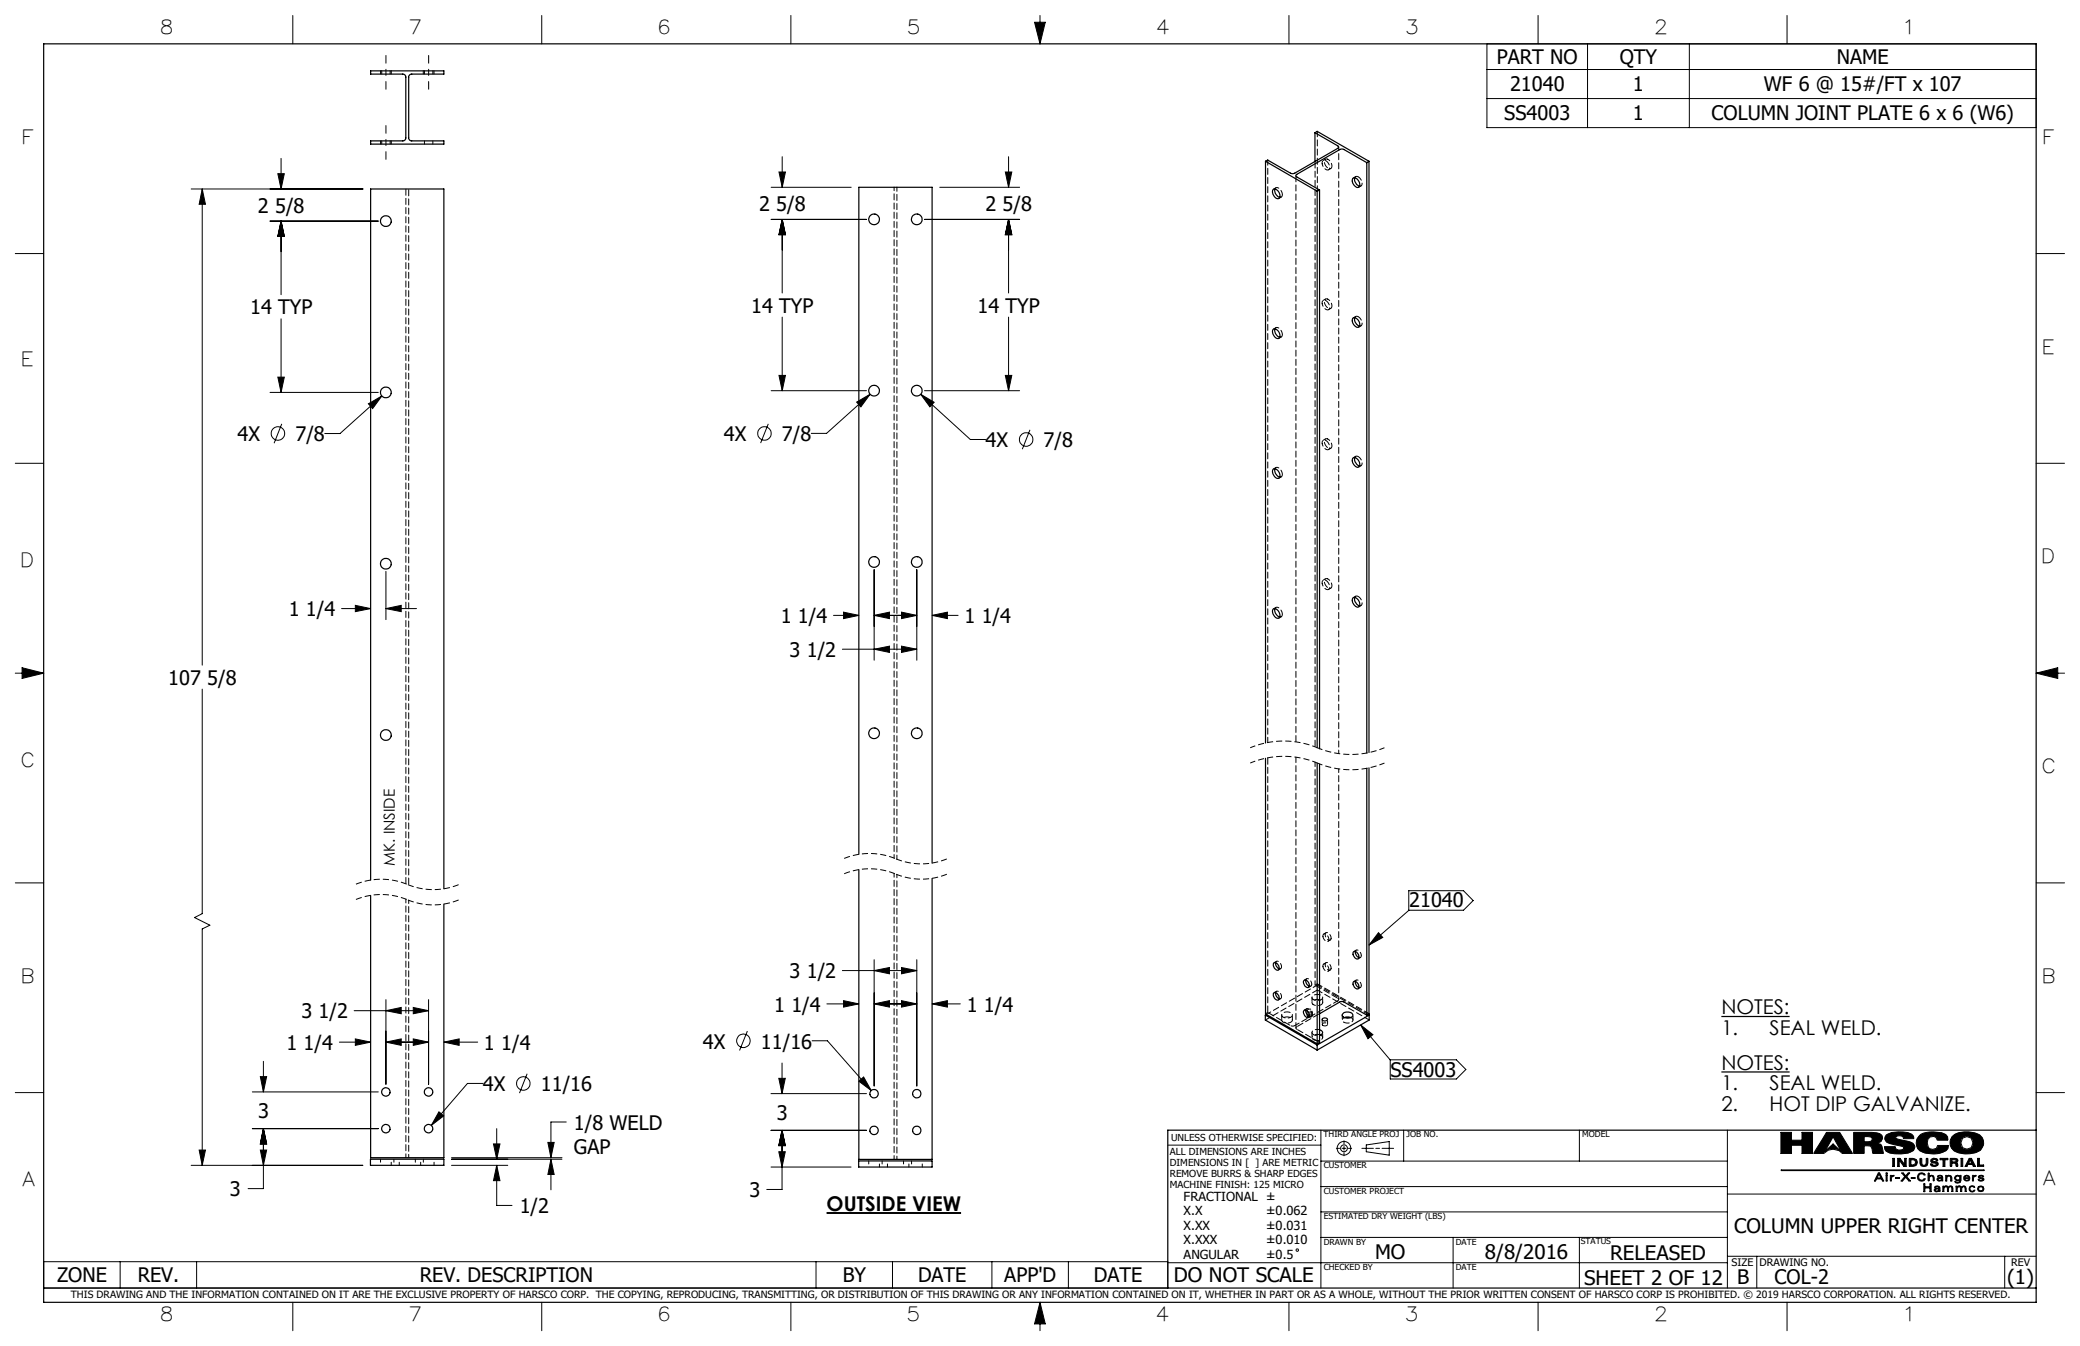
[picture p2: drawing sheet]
<svg xmlns="http://www.w3.org/2000/svg" width="432mm" height="279mm" viewBox="0 0 432 279" stroke-linecap="round" stroke-linejoin="round" font-family="sans-serif">
<g fill="none" stroke="#000" stroke-width=".21">
<path d="M60.8 3.2v5.9M112.5 3.2v5.9M164.2 3.2v5.9M214.8 4.6h2.2l-1.1 4.5zM215.9 3.2v5.9M267.6 3.2v5.9M308.7 9.1h114v17.4h-114zM308.7 14.4h114M319.3 3.2v5.9M329.6 9.1v17.4M350.7 9.1v17.4M371 3.2v5.9"/>
<path d="M39.7 39.2h35.7M42 39.2v98.9M42 39.2l.7 3.2h-1.4zM57.7 36.1h1.3l-.7 3.1zM58.3 32.9v6.3M160.1 38.9h16.6M161.7 35.7h1.4l-.7 3.2zM162.4 32.5v6.4M195.1 38.9h16.6M208.7 35.7h1.3l-.6 3.2zM209.4 32.5v6.4M308.7 20.5h114"/>
<path d="M3.2 52.6h5.9M56.1 45.9h22.4M58.3 45.9l.7 3.2h-1.3zM58.3 45.9v15.3M160.1 45.5h19.8M162.4 45.5l.7 3.2h-1.4zM162.4 45.5v15.3M191.9 45.5h19.8M209.4 45.5v15.3M209.4 45.5l.6 3.2h-1.3zM422.7 52.6h5.9M57.7 78.3h1.3l-.7 3.2z"/>
<path d="M58.3 66.2v15.3M161.7 77.9h1.4l-.7 3.2zM162.4 65.8v15.3M208.7 77.9h1.3l-.6 3.2zM209.4 65.8v15.3M3.2 96.2h5.9M56.1 81.5h22.4M58.5 88l-1.6 4M76.5 83.8l2.8-1.6-1.9 2.6zM79.3 82.2l-8.7 7.8h-3.2M159.5 88l-1.6 4M160.1 81.1h19.8"/>
<path d="M177.8 83.5l2.8-1.7-1.9 2.7zM180.6 81.8l-9 8.2h-3.2M191.1 81.8l2.8 1.7-.9 1zM191.1 81.8l10.3 9.4h3.2M191.9 81.1h19.8M213.8 89.2l-1.6 4M422.7 96.2h5.9M80.1 118.6v10M181.5 118.3v18.8M190.3 118.3v18.8M3.2 139.7h5.9M4.6 138.6l4.5 1.1-4.5 1.1z"/>
<path d="M70.9 126.3h6M73.8 125.7l3.1 .6-3.1 .7zM80.1 126.3l3.2-.6v1.3zM80.1 126.3h6.4M173 127.7h5.3M174.9 134.8h15.4M175.1 127.1l3.2 .6-3.2 .7zM181.5 127.7l3.1-.6v1.3zM181.5 134.8l3.1-.7v1.3zM181.5 127.7h8.8M187.1 127.1l3.2 .6-3.2 .7zM187.1 134.1l3.2 .7-3.2 .6z"/>
<path d="M193.5 127.7h5.4M193.5 127.7l3.2-.6v1.3zM422.7 139.7h5.9M422.7 139.7l4.5-1.1v2.2zM42 143.1v46.6l-1.6 .8 3.2 1.6-1.6 .7v49.1M3.2 183.3h5.9M181.5 199.2v26.2M190.3 199.2v26.2M286.2 193.6l.9 1-2.9 1.6zM292.5 184.9h11.3l2 2-2 2h-11.3zM292.5 189l-8.3 7.2M422.7 183.3h5.9"/>
<path d="M70.4 216.3h6.5M73.5 209.8h15.5M73.8 215.7l3.1 .6-3.1 .7zM80.1 216.3l3.2-.6v1.3zM80.1 209.8l3.2-.7v1.3zM80.1 216.3h8.9M80.1 207.5v17.6M85.8 215.7l3.2 .6-3.2 .7zM85.8 209.1l3.2 .7-3.2 .6zM89 207.5v17.6M92.1 216.3l3.2-.6v1.3zM92.1 216.3h7.1"/>
<path d="M155.2 214l-1.7 4.1M168.6 216h3.2l9.1 10.4M171.7 208.4h6.6M174.9 201.5h15.4M175.1 207.7l3.2 .7-3.2 .7zM181.5 208.4l3.1-.7v1.4zM181.5 201.5l3.1-.7v1.3zM181.5 208.4h8.8M187.1 207.7l3.2 .7-3.2 .7zM187.1 200.8l3.2 .7-3.2 .6zM193.5 208.4h5.9M193.5 208.4l3.2-.7v1.4z"/>
<path d="M282.5 212.8l2.5 2-1 .8zM282.5 212.8l6.1 7.2M288.6 220h13.7l2 2-2 2h-13.7zM3.2 226.8h5.9M41.3 238.7h1.4l-.7 3.2zM52.4 226.7h26.1M52.4 234.3h26.1M54 223.5h1.4l-.7 3.2zM54 238.7h1.4l-.7 3.2zM54.7 220.3v6.4M54.7 234.3v12.4h-3.2M54.7 234.3l.7 3.2h-1.4z"/>
<path d="M91.1 230.8l1 .8-2.6 2zM100.2 224.9h-3.2l-7.5 8.7M102.4 237.5h1.4l-.7 3.1zM103.1 234.3v6.3M109.4 222.9l-1.6 4M113.7 237.1h1.3l-.6 3.2zM117.5 232.9h-3.1v7.4M160.1 227h19.8M160.1 234.6h19.8M161.7 223.8h1.3l-.7 3.2zM161.7 239.1h1.3l-.7 3.2zM162.3 220.7v6.3"/>
<path d="M162.3 234.6v12.3h-3.1M162.3 234.6l.7 3.2h-1.3zM178.3 224.4l1-.8 1.6 2.8zM242.4 237.7h31.8M274.2 234.6v32.8M277.4 238.4h.7M278.6 238.4h.8M279 236.8v.7M279 238v.8M279 239.3v.6M279.9 238.4h.7M282.7 238.4h2.4"/>
<path d="M283.6 237.7l4.8-.7v2.8l-4.8-.7zM285.6 238.4h.8M286.9 238.4h2.4M291.4 234.6v6.4M327.9 234.6v6.4M358.6 234.6v32.8M369.7 235.1h2.2v1.6h2.2v-1.6h2.2v4.3h-2.2v-1.7h-2.2v1.7h-2.2zM379.2 235.1h2.7l2.7 4.3h-2.2a2.5 2.5 0 0 0-3.8 0h-2.1zM380.5 236l1.7 3-1.7-1.5-1.7 1.5zM384.8 235.1h3.7l1.7 .2 .5 .4 .1 .6-.3 .7-.8 .3 .7 .2 .3 .4 .3 1.5h-2.2l-.2-1-.3-.5-.6-.1h-.7v1.6h-2.2zM387 235.9l1.4 .1a.51 .51 0 0 1 0 .9l-1.4 .1zM389.7 237.3h.1"/>
<path d="M391.6 235.6a6.4 6.4 0 0 1 5.3-.2l.3 .4 .1 .6h-2.1l-.1-.4a1.07 1.07 0 0 0-1.5 .1v.1a3 3 0 0 0 1.9 .6l1.6 .5 .4 .7-.3 .8a7.4 7.4 0 0 1-4.9 .6l-.8-.5-.3-.9h2.3v.4a1.01 1.01 0 0 0 1.7-.2l-.4-.3-3.1-.8-.4-.7zM398.5 235.7a5.3 5.3 0 0 1 5.5-.2l.3 .5 .1 .7h-2.2l-.3-.6-.5-.2-.7 .1-.5 .5-.1 .7 .2 1 .4 .3 .5 .1 .8-.2 .2-.6h2.3l-.1 .6a3.9 3.9 0 0 1-2.8 1.1 4.2 4.2 0 0 1-3.5-1.1 2.19 2.19 0 0 1 .4-2.7zM405.2 235.9a5.4 5.4 0 0 1 5.8-.4 2.09 2.09 0 0 1 .8 2.2l-.7 1.1a5.9 5.9 0 0 1-5.4 .1 2.08 2.08 0 0 1-.5-3zM407.4 236.3l.9-.4 .9 .4 .4 .9-.4 1-.9 .3-.9-.3-.3-1zM422.7 226.8h5.9M39.7 241.9h35.6M93.7 241.9h11.7M93.7 240.6h23M93.7 240.3h23M103.1 241.9l.7 3.2h-1.4zM103.1 241.9v8.3h3.2M114.4 240.6v6.4"/>
<path d="M114.4 240.6l.6 3.2h-1.3zM160.1 242.3h16.6M274.2 256.9h84.4M274.2 251.6h84.4M274.2 246.3h84.4M274.2 241h84.4M301.7 256.9v10.5M327.9 256.9v10.5M358.6 247.9h64.1M369.8 242.9h42.1v.1h-42.1zM389.9 243.5h.3l.9 1.6h-.3l-.2-.4h-1l-.2 .4h-.3zM390.1 243.7l.4 .8h-.8z"/>
<path d="M391.5 244h.3v1.1h-.3zM391.5 243.5h.3v.2h-.3zM392.4 244h.2v.2l.2-.2h.4v.2l-.5 .1-.1 .8h-.2zM392.6 244.2h.1M392.9 240.5h.4v1.6h-.4zM393.6 244.4h.7v.2h-.7zM393.9 240.5h.5l1 1.2v-1.2h.3v1.6h-.5l-.9-1.3v1.3h-.4zM394.3 240.8h.1M394.8 243.5h.3l.5 .6 .5-.6h.4l-.7 .7 .8 .9h-.3l-.7-.7-.6 .7h-.3l.7-.9zM396.3 240.5a1.61 1.61 0 0 1 1.7 .5v.3l-.1 .5-.8 .3h-.8zM396.7 240.7a.62 .62 0 0 1 .8 .2 .62 .62 0 0 1 0 .7l-.8 .2zM396.8 244.4h.7v.2h-.7z"/>
<path d="M398.3 243.7a.87 .87 0 0 1 1.4 .2l-1-.2-.3 .2-.1 .4 .2 .5 .5 .2 .4-.3h.3l-.3 .4-.4 .1-.5-.1-.4-.3-.1-.5zM398.6 240.5h.4v1l.1 .3 .3 .1 .3-.1 .2-.4v-.9h.3v.9l-.2 .5a.93 .93 0 0 1-1.4-.4zM399.4 245.7h.2v.6h1v-.6h.3v1.7h-.3v-.8h-1v.8h-.2zM400.3 243.5h.2v.7l.5-.3a.79 .79 0 0 1 .4 1.2h-.1a.87 .87 0 0 0-.3-1 .85 .85 0 0 0-.5 1h-.2zM400.5 244.2h.1M400.9 240.7l.5-.3 .7 .1 .2 .4h-.4l-.1-.2h-.3l-.3 .2 .2 .2 .8 .2 .2 .4-.1 .2-.6 .2-.7-.1-.2-.4h.3l.4 .3 .5-.1v-.2l-1-.3-.2-.2zM401.7 246.3a.67 .67 0 0 1 1 .3v.7h-.2v-.1l-.7 .2-.2-.2v-.3l.1-.2 .8-.1-.1-.2-.3-.1-.5 .2zM402.4 244.7l.7-.1-.1 .3-.2 .1h-.3zM402.5 246.8h.1M402.5 246.8l-.8 .2 .2 .2h.3l.2-.1 .1-.3M402.5 247.2h.1M402.8 240.5h1.6v.2h-.6v1.4h-.4v-1.4h-.6z"/>
<path d="M403.1 244.6h.1M403.1 244.4l-.1-.2-.3-.1-.5 .2v-.2l.6-.2 .4 .2 .1 1h-.2v-.1M403.1 244.4l-.8 .1-.2 .3 .3 .3 .3 .1 .4-.2M403.1 244.4h.1M403.1 245h.1M403.5 246.4v-.2h-.2v1.1h.2l.1-.8 .4-.2 .3 .4v.6h.2l.1-.8 .3-.2 .3 .4v.6h.2l-.1-1-.5-.1-.3 .3M403.5 246.4l.5-.3 .4 .4M403.5 246.4h.1M403.9 244h.2v.2l.4-.3 .5 .2 .2 .4v.6h-.2l-.2-.9-.2-.1-.3 .1-.2 .9h-.2zM404.1 244.2h.1M404.4 246.5h.1M404.8 240.5a1.96 1.96 0 0 1 1.6 .2l-.1 .5-.3 .1 .4 .2 .1 .6h-.4a.61 .61 0 0 0-.7-.7h-.2v.7h-.4z"/>
<path d="M405.2 240.7l.8 .1v.3l-.8 .1zM405.9 244.1l.5-.2 .5 .3v-.2h.2v1l-.2 .5-.5 .1-.5-.1-.1-.3 .8 .2 .2-.1 .1-.4-.5 .2-.5-.2-.2-.4zM406 241.3h.1M406.1 244.2l.3-.1 .4 .1 .1 .3-.1 .3-.4 .2-.3-.2-.1-.3zM406.3 246.4v-.2h-.3l.1 1.1h.2l.1-.8 .3-.2 .3 .4v.6h.2l.1-.8 .4-.2 .3 .4v.6h.2l-.2-1-.4-.1-.4 .3M406.3 246.4l.4-.3 .5 .4M406.3 246.4h.1M407.1 240.5h.4v1.6h-.4zM407.2 246.5h.1M407.9 244.1l.4-.2 .5 .2 .1 .5h-1.1l.2 .3 .3 .1 .6-.2-.1 .2-.7 .1-.4-.2v-.6zM408 244.2l.3-.1 .4 .4h-.8zM408.8 240.5h.5l.8 1.6h-.5l-.1-.4h-1l-.2 .4h-.3z"/>
<path d="M408.9 246.3l.5-.2 .4 .1 .2 .3-.8-.2-.2 .2-.1 .3 .2 .4 .3 .1 .6-.2-.2 .2-.7 .1-.3-.3zM409 240.8l.3 .7h-.6zM409.5 244h.2v.2l.5-.2v.2l-.4 .1-.1 .8h-.2zM409.7 244.2h.1M410.5 240.5h.4v1.3h.9v.3h-1.3zM410.7 246.3l.5-.1 .5 .1 .2 .5-.2 .4-.5 .2-.5-.2-.2-.4zM410.7 244.2a.74 .74 0 0 1 1.1-.1v.2l-.5-.2-.4 .2 .7 .2 .3 .3a.76 .76 0 0 1-1.1 .3l-.2-.3 .8 .2 .2-.2a.87 .87 0 0 1-.9-.6zM410.8 246.5l.4-.2 .4 .2 .1 .3-.1 .3-.4 .1-.4-.1-.1-.3zM9.1 261.9h233.3v5.5h-233.3zM24.9 261.9v5.5M40.8 261.9v5.5M60.8 270.3v5.9"/>
<path d="M112.5 270.3v5.9M164.2 270.3v5.9M169.4 261.9v5.5M185.3 261.9v5.5M205.9 261.9v5.5M215.9 270.3v5.9M215.9 270.3l1.1 4.5h-2.2zM221.8 261.9v5.5M242.4 262.1h116.2M267.6 270.3v5.9M319.3 270.3v5.9M358.6 260.8h64.1"/>
<path d="M364.7 260.8v6.6M371 270.3v5.9M416.2 260.8v6.6"/>
<circle cx="57.7" cy="90" r="1.4"/>
<circle cx="158.7" cy="90" r="1.4"/>
<circle cx="213" cy="91.2" r="1.4"/>
<circle cx="154.3" cy="216" r="1.41"/>
<circle cx="108.6" cy="224.9" r="1.4"/>
<circle cx="279" cy="238.4" r=".71"/>
<circle cx="279" cy="238.4" r="1.41"/>
<circle cx="269.3" cy="259.5" r=".25"/>
</g>
<g fill="none" stroke="#000" stroke-width=".25">
<path d="M9.1 9.1h413.6v261.2h-413.6zM76.9 14.7h15.2v.7h-6.6a.6 .6 0 0 0-.7 .6v12.6a.6 .6 0 0 0 .7 .6h6.6v.7h-15.2v-.7h6.7a.6 .6 0 0 0 .6-.6v-12.6a.6 .6 0 0 0-.6-.6h-6.7zM262.7 33.5l10.7 6.2M262.7 33.5v120.7M264.3 39.3a1.25 1.25 0 0 1 1.3 1.8 .98 .98 0 0 1-1.4-.9v-.5zM264.7 39.2v.1a1.51 1.51 0 0 0 1 1.7M273 27.6l4.7 2.7a.29 .29 0 0 1 .2 .2 .29 .29 0 0 1-.2 .3l-9.2 5.3-.6-.2-4.7-2.7-.5 .3M273 27.6l.4-.3 10.8 6.2M273 27.6v5.9M273.4 39.7v115.5M273.9 39.4l-.5 .3M273.9 39.4v116"/>
<path d="M280.8 37a1.14 1.14 0 0 1 1.5 1.3 .54 .54 0 0 1-.4 .6 .54 .54 0 0 1-.6-.3 1.48 1.48 0 0 1-.5-1.6zM281.2 36.9a1.64 1.64 0 0 0 1 1.8M283.7 33.8l-4.8-2.8h-.7l-9 5.2a.29 .29 0 0 0-.2 .3 .29 .29 0 0 0 .2 .2l4.7 2.7M283.7 33.8v122.5M284.2 33.5l-.5 .3M284.2 33.5v122.7M264.3 68.4a1.25 1.25 0 0 1 1.3 1.7 .98 .98 0 0 1-1.4-.8v-.6zM264.7 68.3a1.51 1.51 0 0 0 1 1.7M280.8 66.1a1.08 1.08 0 0 1 1.5 1 .56 .56 0 0 1-.3 .8 .56 .56 0 0 1-.7-.2 1.48 1.48 0 0 1-.5-1.6zM281.2 65.9v.1a1.57 1.57 0 0 0 1 1.7M264.3 97.4a1.25 1.25 0 0 1 1.3 1.8 .98 .98 0 0 1-1.4-.9v-.5zM264.7 97.3v.1a1.58 1.58 0 0 0 1 1.7"/>
<path d="M280.9 95a1.25 1.25 0 0 1 1.1 1.9 1.3 1.3 0 0 1-1.1-1.9zM281.2 95a1.57 1.57 0 0 0 1 1.7M264.3 126.4a1.25 1.25 0 0 1 1.3 1.8 .98 .98 0 0 1-1.4-.9v-.5zM264.7 126.3v.1a1.58 1.58 0 0 0 1 1.7M280.9 124.1a1.25 1.25 0 0 1 1.1 1.9 1.3 1.3 0 0 1-1.1-1.9zM281.2 124a1.57 1.57 0 0 0 1 1.8M262.7 157.4v53.1l10.7 6.2M273.4 158.4v58.3M273.9 158.6v57.8l-.5 .3M283.7 159.5v51.2M284.2 159.4v51.1l-.5 .2M178.3 177.3v-138.4h15.2v140.3"/>
<path d="M76.9 182.7v-143.5h15.2v145.3M76.9 185.9v54.4h15.2v-52.6M178.3 180.5v60.2h15.2v-58.3M264.5 199.8a1.01 1.01 0 0 1 .9 1.6 1.03 1.03 0 0 1-.9-1.6zM264.8 199.8v.1a1.47 1.47 0 0 0 .7 1.2M280.9 197.7a.88 .88 0 0 1 1 .1 .88 .88 0 0 1 .2 1 .54 .54 0 0 1-.6 .3 .54 .54 0 0 1-.4-.6l-.2-.4zM281.4 197.5l-.1 .2a1.31 1.31 0 0 0 .8 1.1M262.7 210.7v1l10.7 6.3M262.7 210.7l10.7 6.2M262.9 210.6l-.2 .1M264.4 206.2a.82 .82 0 0 1 1.1 .8 .46 .46 0 0 1-.3 .6 .46 .46 0 0 1-.5-.3 1 1 0 0 1-.3-1.1zM264.8 206.1a1.34 1.34 0 0 0 .7 1.2"/>
<path d="M270.8 203.5a.97 .97 0 0 1 .8 1.5 .99 .99 0 0 1-.8-1.5zM270.8 209.7a1.01 1.01 0 0 1 .8 1.5 1.03 1.03 0 0 1-.8-1.5zM271.1 203.4v.1a1.2 1.2 0 0 0 .7 1.2M271.1 209.7a1.2 1.2 0 0 0 .7 1.2M273.4 216.9v1.1M273.9 210.4l4.2-2.4 .6-.1 5 2.8M273.9 213.7a.58 .58 0 0 1 .7 .6 .58 .58 0 0 1-.7 .6M273.9 214.8h.2M274.5 211.5a.55 .55 0 0 1 .6-.2 .55 .55 0 0 1 .4 .5 .55 .55 0 0 1-.6 .2 .55 .55 0 0 1-.4-.5zM279 210.2l.3-.1a1.05 1.05 0 0 1 1.5 .8 1.4 1.4 0 0 1-2.2-.2zM279.1 211.2l.4-.1 .9 .1M281 203.8a.93 .93 0 0 1 .9 .4 .93 .93 0 0 1 0 1.1 1.14 1.14 0 0 1-.9-1.5z"/>
<path d="M281.4 203.7l.2 .9 .5 .4M284 210.6l.2 .1M284.2 210.7v1l-10.8 6.3M284.2 210.7l-10.8 6.2M422.7 234.6h-180.3v32.8M76.9 240.6h15.2v1.3h-15.2zM178.3 241h15.2v1.3h-15.2zM9.1 267.4h413.6"/>
<circle cx="80.1" cy="45.9" r="1.12"/>
<circle cx="181.5" cy="45.5" r="1.11"/>
<circle cx="190.3" cy="45.6" r="1.12"/>
<circle cx="80.1" cy="81.5" r="1.12"/>
<circle cx="181.5" cy="81.1" r="1.11"/>
<circle cx="190.3" cy="81.1" r="1.12"/>
<circle cx="80.1" cy="117" r="1.12"/>
<circle cx="181.5" cy="116.7" r="1.11"/>
<circle cx="190.3" cy="116.7" r="1.12"/>
<circle cx="80.1" cy="152.6" r="1.12"/>
<circle cx="181.5" cy="152.2" r="1.11"/>
<circle cx="190.3" cy="152.2" r="1.12"/>
<circle cx="80.1" cy="226.7" r=".87"/>
<circle cx="80.1" cy="234.3" r=".87"/>
<circle cx="89" cy="226.7" r=".87"/>
<circle cx="89" cy="234.3" r=".87"/>
<circle cx="181.5" cy="234.6" r=".88"/>
<circle cx="181.5" cy="227" r=".88"/>
<circle cx="190.3" cy="234.6" r=".88"/>
<circle cx="190.3" cy="227" r=".88"/>
</g>
<path d="M215.9 270.3l-1.1 4.5h2.2zM214.8 4.6h2.2l-1.1 4.5zM4.6 138.6l4.5 1.1-4.5 1.1zM422.7 139.7l4.5-1.1v2.2zM369.7 235.1v4.3h2.2v-1.7h2.2v1.7h2.2v-4.3h-2.2v1.6h-2.2v-1.6zM387 235.9l1.4 .1 .3 .6-.5 .4h-1.2zM384.8 235.1v4.3h2.2v-1.6l1.4 .1 .4 1.5h2.2l-.4-1.7-.4-.3-.5-.1a1.15 1.15 0 0 0 1.1-1.2 1.41 1.41 0 0 0-1.7-1zM391.6 235.6a1.12 1.12 0 0 0-.2 1.2 1.12 1.12 0 0 0 1.1 .7l1.8 .3a.72 .72 0 0 1 .9 .5 1.03 1.03 0 0 1-1.7-.1v-.2h-2.3a1.46 1.46 0 0 0 1.7 1.5 7.2 7.2 0 0 0 4.2-.6 1.1 1.1 0 0 0 .3-1.2 1.1 1.1 0 0 0-1-.7l-2.1-.5a.58 .58 0 0 1-.7-.5l.4-.2h.6l.5 .2 .1 .4h2.1v-.2a1.62 1.62 0 0 0-1.8-1.2 6.2 6.2 0 0 0-3.9 .6zM398.3 235.9a2.19 2.19 0 0 0-.3 2.3 2.19 2.19 0 0 0 2 1.2 4.7 4.7 0 0 0 4.3-.9l.2-.7h-2.3a1.07 1.07 0 0 1-1.7 .6 1.38 1.38 0 0 1-.4-1.6 1.38 1.38 0 0 1 1.5-.9l.4 .3 .2 .5h2.2v-.5a1.37 1.37 0 0 0-1.6-1.1 6 6 0 0 0-4.3 .6zM407 237.2a1.3 1.3 0 0 1 2.6 0 1.3 1.3 0 0 1-2.6 0zM405.5 235.7a2.15 2.15 0 0 0-.6 2.3 2.15 2.15 0 0 0 2 1.4 5.7 5.7 0 0 0 4.4-.7 2.15 2.15 0 0 0 .3-2.3 2.15 2.15 0 0 0-1.8-1.3l-1.2-.2a4.6 4.6 0 0 0-3.1 .8zM379.2 235.1l-2.7 4.3h2.1a2.5 2.5 0 0 1 3.8 0h2.2l-2.7-4.3zM380.5 236l1.7 3-1.7-1.5-1.7 1.5zM392.9 240.5v1.6h.4v-1.6zM393.9 240.5v1.6h.4v-1.3l.9 1.3h.5v-1.6h-.3v1.2l-1-1.2zM396.7 240.7h.5l.4 .2 .1 .5-.3 .4h-.7zM396.3 240.5v1.6h.9a.83 .83 0 0 0 .8-.9 .83 .83 0 0 0-.9-.7zM398.6 240.5v1.1a.86 .86 0 0 0 .9 .5 .86 .86 0 0 0 .7-.7v-.9h-.3l-.1 1.2-.3 .2-.4-.1-.1-1.3zM400.9 240.7l-.1 .1a.53 .53 0 0 0 .6 .6l.4 .1a.27 .27 0 0 1 .1 .4 .27 .27 0 0 1-.4 0l-.4-.3h-.3a.86 .86 0 0 0 .8 .5 .86 .86 0 0 0 .8-.6l-.3-.3-.7-.1a.29 .29 0 0 1 0-.5 .29 .29 0 0 1 .4 .2l.1 .1h.4a.84 .84 0 0 0-1.4-.2zM402.8 240.5v.2h.6v1.4h.4v-1.4h.6v-.2zM405.2 240.7l.8 .1a.25 .25 0 0 1 0 .3 .25 .25 0 0 1-.3 .1h-.5zM404.8 240.5v1.6h.4v-.7l.7 .1 .2 .6h.4l-.1-.6-.4-.2 .4-.2v-.4l-.5-.2zM407.1 240.5v1.6h.4v-1.6zM409 240.8l.3 .7h-.6zM408.8 240.5l-.8 1.6h.3l.2-.4h1l.1 .4h.5l-.8-1.6zM410.5 240.5v1.6h1.3v-.3h-.9v-1.3zM390.1 243.7l.4 .8h-.8zM389.9 243.5l-.8 1.6h.3l.2-.4h1l.2 .4h.3l-.9-1.6zM391.5 243.5v.2h.3v-.2zM369.8 242.9v.1h42.1v-.1zM391.5 244v1.1h.3v-1.1zM392.4 244v1.1h.2l.1-.7 .5-.2v-.2h-.3l-.3 .2v-.2zM393.6 244.4v.2h.7v-.2zM394.8 243.5l.6 .7-.7 .9h.3l.6-.7 .7 .7h.3l-.8-.9 .7-.7h-.4l-.5 .6-.5-.6zM396.8 244.4v.2h.7v-.2zM398.3 243.6l-.3 .8a.87 .87 0 0 0 .7 .8 .87 .87 0 0 0 1-.5h-.3l-.2 .3h-.3a.67 .67 0 0 1-.6-.9 .67 .67 0 0 1 1.1-.2h.3a.86 .86 0 0 0-1.4-.3zM400.3 243.5v1.6h.2v-.7l.4-.3 .4 .2v.8h.2v-.9l-.6-.3-.4 .3v-.7zM402.4 244.7l.3-.1a.23 .23 0 0 1 .4 .1 .23 .23 0 0 1-.2 .3h-.3a.22 .22 0 0 1-.2-.1 .22 .22 0 0 1 0-.2zM402.3 244.1l-.1 .2 .3-.2 .4 .1a.2 .2 0 0 1 .1 .3 .2 .2 0 0 1-.3-.1l-.5 .1-.1 .5 .3 .2 .7-.2v.1h.2l-.1-1-.3-.2zM403.9 244v1.1h.2v-.6l.3-.4 .5 .1 .1 .9h.2l-.1-1-.6-.2-.4 .3v-.2zM406 244.1l-.1 .1a.6 .6 0 0 0 .1 .8 .6 .6 0 0 0 .9-.1l-.1 .4-.2 .1h-.4l-.2-.2-.2 .1 .4 .3 .8-.2 .1-.3v-1.1h-.2v.2a.7 .7 0 0 0-.9-.1zM406 244.5a.45 .45 0 0 1 .9 0 .45 .45 0 0 1-.9 0zM408 244.2l.5-.1 .2 .4h-.8zM407.8 244.1l-.2 .6a.67 .67 0 0 0 .6 .5 .67 .67 0 0 0 .7-.4l-.8 .2-.3-.4h1.1a.67 .67 0 0 0-.4-.6 .67 .67 0 0 0-.7 .1zM409.5 244v1.1h.2v-.7l.5-.2v-.2h-.3l-.2 .2v-.2zM410.8 244.1a.38 .38 0 0 0 0 .4 .38 .38 0 0 0 .4 .2h.2a.21 .21 0 0 1 .2 .3 .21 .21 0 0 1-.4 0l-.6-.2 .2 .3 .5 .1a.37 .37 0 0 0 .5-.2 .37 .37 0 0 0-.2-.5l-.4-.1a.21 .21 0 0 1-.2-.3 .21 .21 0 0 1 .3 0l.5 .2-.4-.4zM399.4 245.7v1.7h.2v-.8h1v.8h.3v-1.7h-.3v.6h-1v-.6zM401.8 246.9l.4-.1a.24 .24 0 0 1 .3 .3 .24 .24 0 0 1-.4 .1l-.3-.1zM401.7 246.3l-.1 .2 .5-.2 .3 .1a.23 .23 0 0 1 0 .3 .23 .23 0 0 1-.3 0 .41 .41 0 0 0-.6 .4 .41 .41 0 0 0 .7 .3l.3-.2v.1h.2v-.9l-.3-.2zM409 246.2l-.2 .3v.5l.4 .4h.6l.2-.3-.5 .2-.3-.1-.3-.3 .1-.4 .5-.2 .5 .2a.62 .62 0 0 0-1-.3zM410.7 246.7a.5 .5 0 0 1 1 0 .5 .5 0 0 1-1 0zM410.5 246.8a.65 .65 0 0 0 1.3 0 .65 .65 0 0 0-1.3 0zM403.3 246.2h.2v.2l.5-.3 .4 .4 .4-.3h.4l.2 .3v.8h-.2v-.8l-.2-.2-.5 .3v.7h-.2v-.7l-.3-.3-.4 .2-.1 .8h-.2zM406 246.2h.3v.2l.5-.3 .4 .4 .3-.3h.5l.2 .4v.7h-.2v-.7l-.3-.3-.4 .2-.1 .8h-.2v-.7l-.3-.3-.4 .3v.7h-.2z" fill-rule="evenodd" fill="#000"/>
<path d="M171.6 251.8h27.9" fill="none" stroke="#000" stroke-width=".4"/>
<path d="M357.3 211h14.2M357.3 222.5h14.2" fill="none" stroke="#000" stroke-width=".26"/>
<path d="M273.5 158.4a18.1 18.1 0 0 0-14 0M273.5 155.2a18.1 18.1 0 0 0-14 0M287.4 158.4a18.1 18.1 0 0 1-13.9 0M287.4 155.2a18.1 18.1 0 0 1-13.9 0" fill="none" stroke="#000" stroke-width=".21" stroke-dasharray="1.3 .6" stroke-dashoffset=".2" stroke-linecap="butt"/>
<path d="M185.9 178.2a14 14 0 0 0-10.8 0M196.7 178.2a14 14 0 0 1-10.8 0M84.6 186.8a14 14 0 0 0-10.8 0M84.6 183.6a14 14 0 0 0-10.8 0M95.3 186.8a14 14 0 0 1-10.7 0M95.3 183.6a14 14 0 0 1-10.7 0M185.9 181.4a14 14 0 0 0-10.8 0M196.7 181.4a14 14 0 0 1-10.8 0" fill="none" stroke="#000" stroke-width=".21" stroke-dasharray="1.3 .6" stroke-dashoffset="-.1" stroke-linecap="butt"/>
<path d="M80.1 18.5v-7M89 18.5v-7M80.1 26.1v7" fill="none" stroke="#000" stroke-width=".21" stroke-dasharray="15.2 1.3 1.3 1.3" stroke-dashoffset="13.6"/>
<path d="M41.3 238.7h1.4l-.7 3.2zM42 39.2l.7 3.2h-1.4zM103.1 241.9l.7 3.2h-1.4zM102.4 237.5h1.4l-.7 3.1zM114.4 240.6l.6 3.2h-1.3zM113.7 237.1h1.3l-.6 3.2zM58.3 45.9l.7 3.2h-1.3zM57.7 36.1h1.3l-.7 3.1zM58.3 45.9l.7 3.2h-1.3zM57.7 78.3h1.3l-.7 3.2zM54 223.5h1.4l-.7 3.2zM54.7 234.3l.7 3.2h-1.4zM54 238.7h1.4l-.7 3.2zM54.7 234.3l.7 3.2h-1.4zM85.8 215.7l3.2 .6-3.2 .7zM92.1 216.3l3.2-.6v1.3zM80.1 216.3l3.2-.6v1.3zM73.8 215.7l3.1 .6-3.1 .7zM85.8 209.1l3.2 .7-3.2 .6zM80.1 209.8l3.2-.7v1.3zM91.1 230.8l-1.6 2.8 2.6-2zM76.5 83.8l.9 1 1.9-2.6zM80.1 126.3l3.2-.6v1.3zM73.8 125.7l3.1 .6-3.1 .7zM286.2 193.6l.9 1-2.9 1.6zM282.5 212.8l2.5 2-1 .8zM181.5 208.4l3.1-.7v1.4zM175.1 207.7l3.2 .7-3.2 .7zM187.1 207.7l3.2 .7-3.2 .7zM193.5 208.4l3.2-.7v1.4zM187.1 200.8l3.2 .7-3.2 .6zM181.5 201.5l3.1-.7v1.3zM178.3 224.4l2.6 2-1.6-2.8zM161.7 223.8h1.3l-.7 3.2zM162.3 234.6l.7 3.2h-1.3zM162.3 234.6l.7 3.2h-1.3zM161.7 239.1h1.3l-.7 3.2zM177.8 83.5l.9 1 1.9-2.7zM191.1 81.8l1.9 2.7 .9-1zM181.5 127.7l3.1-.6v1.3zM175.1 127.1l3.2 .6-3.2 .7zM187.1 127.1l3.2 .6-3.2 .7zM193.5 127.7l3.2-.6v1.3zM187.1 134.1l3.2 .7-3.2 .6zM181.5 134.8l3.1-.7v1.3zM162.4 45.5l.7 3.2h-1.4zM161.7 35.7h1.4l-.7 3.2zM208.7 35.7h1.3l-.6 3.2zM209.4 45.5l.6 3.2h-1.3zM209.4 45.5l.6 3.2h-1.3zM208.7 77.9h1.3l-.6 3.2zM162.4 45.5l.7 3.2h-1.4zM161.7 77.9h1.4l-.7 3.2z" fill="#000"/>
<path d="M84.8 39.2v144.5M267.9 212.9l-4.7-2.7M269.2 213.1l4.7-2.7M273 204.5l4.7 2.7M273.9 216.4l-4.7-2.8" fill="none" stroke="#000" stroke-width=".21" stroke-dasharray="1.3 .6" stroke-dashoffset="-.2"/>
<path d="M84.3 39.2v144.3M273 33.5v121.5M263.2 157.3v52.9" fill="none" stroke="#000" stroke-width=".21" stroke-dasharray="1.3 .6" stroke-dashoffset="-.1"/>
<g fill="none" stroke="#000" stroke-width=".21" stroke-dasharray="1.3 .6" stroke-dashoffset=".6">
<path d="M84.8 186.9v53.4M186.2 181.5v59.2M282.6 198.3a.91 .91 0 0 0-1.2-1v.2M266 200.7a.91 .91 0 0 0-1.1-1l-.1 .1M266 206.9a.91 .91 0 0 0-1.1-1l-.1 .1M272.3 204.3a.91 .91 0 0 0-1.1-1l-.1 .1M272.3 210.5a.91 .91 0 0 0-1.1-1l-.1 .1M272.7 214.8l.5 .1h.7M282.6 204.6a.91 .91 0 0 0-1.2-1v.1M79 240.6v1.3M81.2 241.9v-1.3M81.8 240.6v1.3"/>
<path d="M82.9 241.9v-1.3M86.2 240.6v1.3M87.3 241.9v-1.3M87.9 240.6v1.3M90.1 241.9v-1.3M180.3 241v1.2M182.6 242.2v-1.2M183.1 241v1.2M184.2 242.2v-1.2M187.6 241v1.2M188.7 242.2v-1.2M189.2 241v1.2"/>
<path d="M191.5 242.2v-1.2"/>
</g>
<g fill="none" stroke="#000" stroke-width=".21" stroke-dasharray="1.3 .6" stroke-dashoffset=".5">
<path d="M185.6 38.8v139.3M277.9 156.4v-125.9M84.3 186.6v53.7M185.6 181.3v59.4M266.1 210.7v1M268.3 211.7v-1M268.8 212.9l-.4 .1-.5-.1M271.3 209.8v1M272.4 214.3v1.1M272.4 207.1v1M272.5 210.8v-1M274.5 211.6v1"/>
<path d="M274.6 215.4v-1.1M274.6 208.1v-1M275.6 212.6v-1M277.9 207.5v-47.9M278.6 210.7v1M280.9 211.7v-1"/>
</g>
<g fill="none" stroke="#000" stroke-width=".21" stroke-dasharray="1.3 .6" stroke-dashoffset=".3">
<path d="M79 14.7v.6M79.2 14.7v.6M81 15.3v-.6M81.2 15.3v-.6M87.9 14.7v.6M88.1 14.7v.6M89.9 15.3v-.6M90.1 15.3v-.6M79 29.2v.7M79.2 29.2v.7M81 29.9v-.7M81.2 29.9v-.7"/>
<path d="M88.1 29.2v.7M89.9 29.9v-.7M282 36.7a1.22 1.22 0 0 1 .4 1.9h-.1M266.2 40.4a1.22 1.22 0 0 0-1.4-1.4l-.1 .2M266.2 69.4a1.22 1.22 0 0 0-1.4-1.3l-.1 .1M282 65.8a1.22 1.22 0 0 1 .4 1.9h-.1M266.2 98.5a1.22 1.22 0 0 0-1.4-1.4l-.1 .2M282 94.8a1.22 1.22 0 0 1 .4 1.9h-.1M266.2 127.5a1.22 1.22 0 0 0-1.4-1.3l-.1 .1M282 123.8a1.22 1.22 0 0 1 .4 1.9h-.1M274.6 194.4a.46 .46 0 0 1 .3-.6 .46 .46 0 0 1 .6 .4 .76 .76 0 0 1 0 1.2 1.16 1.16 0 0 1-.9-1M276.3 194.9a1.05 1.05 0 0 0-1.1-1.3 .97 .97 0 0 0 .1 1.1 .97 .97 0 0 0 .9 .4l.1-.2"/>
<path d="M269.2 213.6a.27 .27 0 0 1-.2-.2 .27 .27 0 0 1 .2-.3M273.5 204.5l-10.6 6.1M274.6 200.7a.46 .46 0 0 1 .3-.7 .46 .46 0 0 1 .6 .4 .76 .76 0 0 1 0 1.3 1.16 1.16 0 0 1-.9-1M276.3 201.1a1.05 1.05 0 0 0-1.1-1.2 .97 .97 0 0 0 .1 1 .97 .97 0 0 0 .9 .4l.1-.2M277.7 207.2a.27 .27 0 0 1 .2 .3 .27 .27 0 0 1-.2 .2M284 210.6l-10.5-6.1"/>
</g>
<path d="M263.2 33.2v120.9M269 157.2v56.2M271.4 209.9a.53 .53 0 0 0 .6 .2 .53 .53 0 0 0 .4-.5 .53 .53 0 0 0-.6-.2 .53 .53 0 0 0-.4 .5M271.4 211a.53 .53 0 0 0 .6 .2 .53 .53 0 0 0 .4-.5 .53 .53 0 0 0-.6-.2 .53 .53 0 0 0-.4 .5M274.6 212.8a.53 .53 0 0 0 .6 .2 .53 .53 0 0 0 .3-.5 .53 .53 0 0 0-.6-.2 .53 .53 0 0 0-.3 .5M277.7 207.7l-8.9 5.2" fill="none" stroke="#000" stroke-width=".21" stroke-dasharray="1.3 .6" stroke-dashoffset=".2"/>
<g fill="none" stroke="#000" stroke-width=".21" stroke-dasharray="1.3 .6" stroke-dashoffset=".4">
<path d="M186.2 38.8v139.6M281.2 36.9l.4-.3 .4 .1M265.7 41l.4-.2 .1-.4M265.7 70l.4-.2 .1-.4M281.2 65.9l.4-.3 .4 .2M265.7 99l.4-.1 .1-.4M281.2 95l.4-.3 .4 .1M265.7 128.1l.4-.2 .1-.4M281.2 124l.4-.3 .4 .1M273 158.2v46.3M282.1 198.8l.4-.1 .1-.4M265.6 201.1l.3-.1 .1-.3"/>
<path d="M265.6 207.3l.3-.1 .1-.3M271.8 204.7l.4-.1 .1-.3M271.8 210.9h.4l.1-.4M273.9 213.7h-.1a.99 .99 0 0 0-1.4 .8l.3 .3M273.9 214.8h-.1a.99 .99 0 0 0-1.4 .7l.3 .3M282.1 205l.4-.1 .1-.3"/>
</g>
<g fill="none" stroke="#000" stroke-width=".21" stroke-dasharray="1.3 .6" stroke-dashoffset=".7">
<path d="M274.5 34a.57 .57 0 0 1 .3-.7 .57 .57 0 0 1 .8 .3 1.04 1.04 0 0 1 .1 1.7 1.39 1.39 0 0 1-1.2-1.3M275.6 33a1.37 1.37 0 0 1 .7 2 1.25 1.25 0 0 1-1.1-2h.4M274.5 63a.57 .57 0 0 1 .3-.7 .57 .57 0 0 1 .8 .4 1.04 1.04 0 0 1 .1 1.6 1.39 1.39 0 0 1-1.2-1.3M275.6 62.1a1.37 1.37 0 0 1 .7 1.9 1.25 1.25 0 0 1-1.1-1.9h.4M274.5 92.1a.57 .57 0 0 1 .3-.8 .57 .57 0 0 1 .8 .4 1.04 1.04 0 0 1 .1 1.7 1.39 1.39 0 0 1-1.2-1.3M275.6 91.1a1.37 1.37 0 0 1 .7 1.9 1.25 1.25 0 0 1-1.1-1.9h.4M274.5 121.1a.57 .57 0 0 1 .3-.7 .57 .57 0 0 1 .8 .3 1.04 1.04 0 0 1 .1 1.7 1.39 1.39 0 0 1-1.2-1.3M275.6 120.1a1.37 1.37 0 0 1 .7 2 1.25 1.25 0 0 1-1.1-2h.4M266.3 211.1a1.37 1.37 0 0 0 2-.4 1.25 1.25 0 0 0-2.2 0l.2 .4M266.3 212.1a1.37 1.37 0 0 0 2-.4 1.25 1.25 0 0 0-2.2 .1l.2 .3M272.6 207.4a1.37 1.37 0 0 0 2-.3 1.25 1.25 0 0 0-2.2 0l.2 .3M272.6 208.5a1.37 1.37 0 0 0 2-.4 1.25 1.25 0 0 0-2.2 0l.2 .4"/>
<path d="M279.1 211.2a.5 .5 0 0 0-.4 .4 .5 .5 0 0 0 .3 .6"/>
</g>
<path d="M273.5 27.3v12.4M272.7 215.8a1.22 1.22 0 0 0 1.9-.5l-.5-.5M273.5 205.5l-10.8 6.2M279 212.2a1.22 1.22 0 0 0 1.9-.6l-.5-.4M284.2 210.4l-10.7-6.2M284.2 211.7l-10.7-6.2" fill="none" stroke="#000" stroke-width=".21" stroke-dasharray="1.3 .6" stroke-dashoffset=".1"/>
<g fill="none" stroke="#000" stroke-width=".21" stroke-dasharray="1.3 .6">
<path d="M264.9 39l-.5 .3M269 36.4v117.6M275.2 33l-.5 .3M275.8 35.2l.5-.2M281.4 36.7l-.4 .2M282.1 38.9l.4-.3M265.5 41.2l.5-.3M264.9 68l-.5 .3M265.5 70.2l.5-.3M275.2 62.1l-.5 .2M275.8 64.3l.5-.3M281.4 65.7l-.4 .3"/>
<path d="M282.1 67.9l.4-.3M264.9 97.1l-.5 .2M265.5 99.3l.5-.3M275.2 91.1l-.5 .3M275.8 93.3l.5-.3M281.4 94.7l-.4 .3M282.1 96.9l.4-.2M264.9 126.1l-.5 .3M265.5 128.3l.5-.3M275.2 120.2l-.5 .2M275.8 122.3l.5-.2M281.4 123.8l-.4 .2"/>
<path d="M282.1 126l.4-.3M265 199.6l-.5 .2M275.3 193.6l-.5 .3M275.3 199.8l-.5 .3M275.7 195.4l.5-.3M281.5 197.2l-.4 .3M282 199l.4-.3M263.2 210.2l-.5 .2M265 205.8l-.5 .2M265.4 201.3l.5-.2M265.4 207.6l.5-.3M271.3 203.2l-.5 .2"/>
<path d="M271.3 209.4l-.5 .3M271.7 205l.4-.3M271.7 211.2l.4-.3M273.5 204.2l-.5 .3M275.7 201.6l.5-.3M281.5 203.5l-.4 .2M282 205.2l.4-.2"/>
</g>
<g font-size="4.2">
<text x="310.7" y="13.3">PART NO</text>
<text x="336.3" y="13.3">QTY</text>
<text x="381.3" y="13.3">NAME</text>
<text x="313.5" y="18.9">21040</text>
<text x="339" y="18.9">1</text>
<text x="366.2" y="18.9">WF 6 @ 15#/FT x 107</text>
<text x="312.3" y="25">SS4003</text>
<text x="339" y="25">1</text>
<text x="355.3" y="25">COLUMN JOINT PLATE 6 x 6 (W6)</text>
<text x="53.5" y="44.2">2 5/8</text>
<text x="157.6" y="43.8">2 5/8</text>
<text x="204.6" y="43.8">2 5/8</text>
<text x="51.9" y="65.3">14 TYP</text>
<text x="155.9" y="64.9">14 TYP</text>
<text x="202.9" y="64.9">14 TYP</text>
<text x="49.3" y="91.6">4X</text>
<text x="61.3" y="91.6">7/8</text>
<text x="150.3" y="91.6">4X</text>
<text x="162.3" y="91.6">7/8</text>
<text x="204.6" y="92.8">4X</text>
<text x="216.7" y="92.8">7/8</text>
<text x="59.9" y="127.9">1 1/4</text>
<text x="162.1" y="129.3">1 1/4</text>
<text x="200.2" y="129.3">1 1/4</text>
<text x="163.9" y="136.4">3 1/2</text>
<text x="34.9" y="142.2">107 5/8</text>
<text x="292.5" y="188.4">21040</text>
<text x="163.9" y="203.1">3 1/2</text>
<text x="160.7" y="210">1 1/4</text>
<text x="200.7" y="210">1 1/4</text>
<text x="62.6" y="211.4">3 1/2</text>
<text x="357.4" y="210.5">NOTES:</text>
<text x="357.4" y="214.8">1.</text>
<text x="367.3" y="214.8">SEAL WELD.</text>
<text x="59.5" y="217.9">1 1/4</text>
<text x="100.5" y="217.9">1 1/4</text>
<text x="145.9" y="217.7">4X</text>
<text x="158" y="217.7">11/16</text>
<text x="100.2" y="226.5">4X</text>
<text x="112.3" y="226.5">11/16</text>
<text x="288.6" y="223.5">SS4003</text>
<text x="357.3" y="222.1">NOTES:</text>
<text x="357.4" y="226.3">1.</text>
<text x="367.3" y="226.3">SEAL WELD.</text>
<text x="53.6" y="232.1">3</text>
<text x="161.2" y="232.4">3</text>
<text x="357.4" y="230.5">2.</text>
<text x="367.3" y="230.5">HOT DIP GALVANIZE.</text>
<text x="119.2" y="234.5">1/8 WELD</text>
<text x="119.2" y="239.5">GAP</text>
<text x="47.7" y="248.3">3</text>
<text x="107.9" y="251.8">1/2</text>
<text x="155.6" y="248.5">3</text>
<text x="171.6" y="251.3">OUTSIDE VIEW</text>
<text x="360" y="255.9">COLUMN UPPER RIGHT CENTER</text>
<text x="285.5" y="261.4">MO</text>
<text x="308.3" y="261.3">8/8/2016</text>
<text x="334.3" y="261.6">RELEASED</text>
<text x="11.8" y="266.1">ZONE</text>
<text x="28.6" y="266.1">REV.</text>
<text x="87.1" y="266.1">REV. DESCRIPTION</text>
<text x="174.9" y="266.1">BY</text>
<text x="190.6" y="266.1">DATE</text>
<text x="208.5" y="266.1">APP'D</text>
<text x="227.1" y="266.1">DATE</text>
<text x="243.7" y="266.1">DO NOT SCALE</text>
<text x="328.9" y="266.7">SHEET 2 OF 12</text>
<text x="360.6" y="266.5">B</text>
<text x="368.4" y="266.6">COL-2</text>
<text x="416.7" y="266.5">(1)</text>
</g>
<g font-size="4">
<text x="33.6" y="7.1">8</text>
<text x="85.2" y="7.1">7</text>
<text x="137" y="7.1">6</text>
<text x="188.6" y="7.1">5</text>
<text x="240.3" y="7.1">4</text>
<text x="292.1" y="7.1">3</text>
<text x="343.8" y="7.1">2</text>
<text x="395.7" y="7.1">1</text>
<text x="4.9" y="29.8">F</text>
<text x="424.5" y="29.9">F</text>
<text x="4.8" y="76">E</text>
<text x="424.3" y="73.5">E</text>
<text x="4.7" y="117.7">D</text>
<text x="424.2" y="116.9">D</text>
<text x="4.7" y="159.3">C</text>
<text x="424.2" y="160.4">C</text>
<text x="4.8" y="204">B</text>
<text x="424.3" y="204">B</text>
<text x="4.8" y="246.1">A</text>
<text x="424.3" y="246">A</text>
<text x="33.6" y="274.2">8</text>
<text x="85.2" y="274.2">7</text>
<text x="137" y="274.2">6</text>
<text x="188.6" y="274.2">5</text>
<text x="240.3" y="274.2">4</text>
<text x="292.1" y="274.2">3</text>
<text x="343.8" y="274.2">2</text>
<text x="395.8" y="274.2">1</text>
</g>
<text font-size="3.2" x="82" y="179.8" transform="rotate(-90 82 179.8)">MK. INSIDE</text>
<g font-size="2.6">
<text x="245.7" y="249.3">FRACTIONAL ±</text>
<text x="245.7" y="252.3">X.X</text>
<text x="245.7" y="255.3">X.XX</text>
<text x="262.9" y="252.3">±0.062</text>
<text x="262.9" y="255.3">±0.031</text>
<text x="245.7" y="258.3">X.XXX</text>
<text x="245.7" y="261.2">ANGULAR</text>
<text x="262.9" y="258.3">±0.010</text>
<text x="262.9" y="261.2">±0.5</text>
</g>
<g font-size="2.2">
<text x="359.5" y="262.8">SIZE</text>
<text x="365.3" y="262.7">DRAWING NO.</text>
<text x="417.5" y="262.8">REV</text>
</g>
<text font-size="2.1" x="14.7" y="269.5">THIS DRAWING AND THE INFORMATION CONTAINED ON IT ARE THE EXCLUSIVE PROPERTY OF HARSCO CORP. THE COPYING, REPRODUCING, TRANSMITTING, OR DISTRIBUTION OF THIS DRAWING OR ANY INFORMATION CONTAINED ON IT, WHETHER IN PART OR AS A WHOLE, WITHOUT THE PRIOR WRITTEN CONSENT OF HARSCO CORP IS PROHIBITED. © 2019 HARSCO CORPORATION. ALL RIGHTS RESERVED.</text>
<g font-size="2">
<text x="242.9" y="239.8">ALL DIMENSIONS ARE INCHES</text>
<text x="243.1" y="236.8">UNLESS OTHERWISE SPECIFIED:</text>
<text x="242.9" y="242.1">DIMENSIONS IN [ ] ARE METRIC</text>
<text x="242.9" y="244.4">REMOVE BURRS &amp; SHARP EDGES</text>
<text x="242.9" y="246.7">MACHINE FINISH: 125 MICRO</text>
</g>
<g font-size="1.7">
<text x="274.8" y="236.1">THIRD ANGLE PROJ</text>
<text x="292" y="236.1">JOB NO.</text>
<text x="328.5" y="236.1">MODEL</text>
<text x="274.8" y="242.5">CUSTOMER</text>
<text x="274.8" y="247.8">CUSTOMER PROJECT</text>
<text x="274.8" y="253.1">ESTIMATED DRY WEIGHT (LBS)</text>
<text x="274.8" y="258.3">DRAWN BY</text>
<text x="274.8" y="263.6">CHECKED BY</text>
<text x="302.2" y="263.6">DATE</text>
<text x="302.2" y="258.3">DATE</text>
<text x="328.2" y="258.3">STATUS</text>
</g>
</svg>
